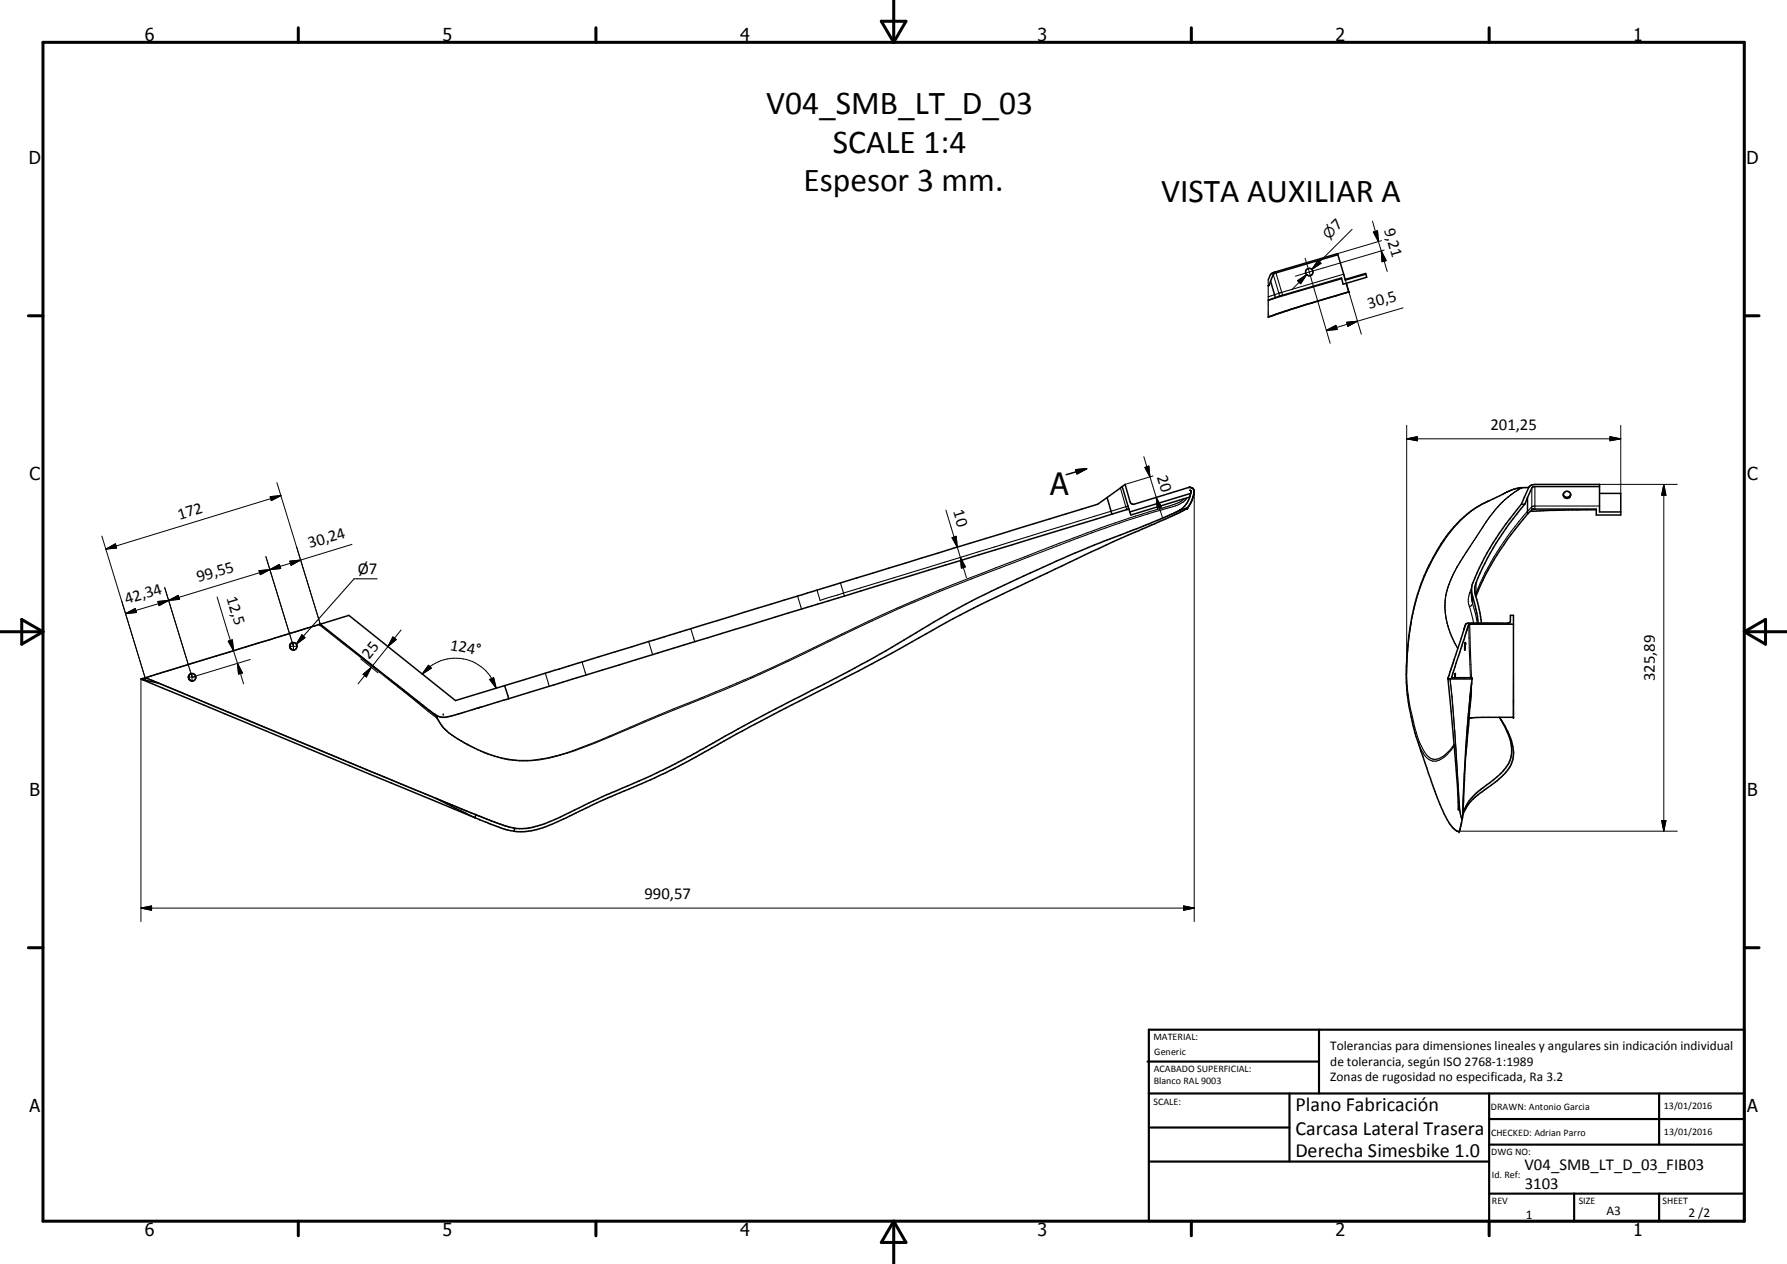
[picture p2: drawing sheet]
<svg xmlns="http://www.w3.org/2000/svg" width="420mm" height="297mm" viewBox="0 0 420 297" stroke-linecap="round" stroke-linejoin="round" font-family="sans-serif">
<g fill="none" stroke="#000" stroke-width=".35">
<path d="M314.6 59.9l-14.8 4.3-.4 .2-.7 1.6M314.6 59.9l-.1-.3-15.3 4.5a2.11 2.11 0 0 0-1 1.7M314.6 59.9l1.7 5.9 4.8-1.4M298.6 74.3l-.4 .2M298.7 66l-.3 1.1h-.2M298.7 66l1.2 3.9M299.9 69.9l-1.7 .6M300.7 73.6l-1.7 .6M304.7 72.3l-6.5 2.2M306.5 71.8l-1.8 .5M307.2 71.5l-6.2 2M308.5 71.2l-1.3 .3"/>
<path d="M309.9 70.7l-1.4 .5M311.3 70.3l-1.4 .4M316.6 66.5l.5 2.1M317.1 68.6l-7.2 2.1M317.1 68.6l-4.5 1.3M321.1 64.4l.2 .8-5.5 1.6-.4-1.5-15.5 4.6M321.1 64.4v-.1l-4.8 1.4M252.9 110.4l2.6-.2-2.3 1.1zM255.5 110.2l-4.8 1.3M260.3 116.9l-2.2 1.6-151 46.1-25.1-20-6.7 2.1M260.3 116.9l1.1 3.9M263.9 114.3l-3.6 2.6"/>
<path d="M263.9 114.3l.6-.5 1.2 4.2 .2 .3 .6 .2 13-3.9M263.9 114.3l1.7 6M265.5 119.6l-4.1 1.2M277.4 119.9h.1M277.5 119.8h.1M277.5 119.8l-3 1.5-7.2 2.9a323.4 323.4 0 0 0-28.1 11.9l-6.1 2.8a289 289 0 0 0-24.8 14.1l-8.7 4.7-21.6 11.2-13.4 7.4a135 135 0 0 1-14.3 7.2 249.7 249.7 0 0 0-19.7 9l-4.2 1.6a10.9 10.9 0 0 1-5.7 .5M278.8 119.6h.1M279 119.4h.1M279.2 119.4l-2.1 1.2-4.4 2a814.1 814.1 0 0 0-35.1 16.1l-3.5 1.7a275.1 275.1 0 0 0-22.7 12.2l-8 4.2a916.9 916.9 0 0 0-34 17.8l-5.1 2.9a179.3 179.3 0 0 1-22.4 10.5l-12.2 5.7a15.1 15.1 0 0 1-13.5 .3l-4.6-1.8M279.2 119.4l-1.7 .4M279.7 115.2l.4 .2-.2 .6M279.7 116.8l-.6 1.4-1.6 1.6"/>
<path d="M279.7 114.5l-.2 .1M279.7 114.5l.8 .4M279.7 116.8l-13.8 4.2-.3-.7M279.8 118.5l-.6 .9M279.9 116l-.2 .8M279.9 116l-14.3 4.3M280.4 117.2l-.6 1.3M280.5 114.9l.2 .2M280.7 115.1v.1M280.7 115.7l-.3 1.5M280.7 115.2v.5M357.7 118.5a63.2 63.2 0 0 0-11.4 18.4l-.3 1.6v1.8"/>
<path d="M357.7 118.5h.8M358.5 118.5a66.5 66.5 0 0 0-10.5 16.2l-.5 1.1a5.4 5.4 0 0 0-.3 5l.8 3.2 .3 2.4M359.1 116.9l-.6 1.6M359.1 116.9v3.9M359.4 114.6l.5-.5 1-.3h15.2v6.5h5M359.4 114.6l-1.7 3.9M359.4 114.6a11 11 0 0 0-6.8 1.9l-3.1 1.5a25.7 25.7 0 0 0-11.7 11.5 53.4 53.4 0 0 0-7.1 26.1v.9a56.9 56.9 0 0 0 3.8 21.3l1.4 3.9a49.4 49.4 0 0 0 5.5 12.6l1 .9 .6 .3M367.6 116.2a.88 .88 0 0 0 .8 .7 .88 .88 0 0 0 .9-.7M375.3 119.8l-10.6 .1-5 .3M376.1 114.3h-15.4l-.5 .4-1.1 2.2M376.1 116h5v5h-5.8v-1.4h-14.9l-1.3 1.2M261.4 120.8l-141.8 43.4"/>
<path d="M346 138.9l1.4 5.9 .1 1.6M359.1 120.8a67 67 0 0 0-12.1 19.4M33.4 159.7l3.8 .8M33.4 159.7l78.2 32.5M33.5 159.5l-.4 .1 .3 .1M33.5 159.5l-.1 .2M34.1 159.3l-.6 .2M34.1 159.3l68.4 28.3M44.7 159.9a.87 .87 0 0 1-.1-1.4 .87 .87 0 0 1 1.4 .3 .87 .87 0 0 1-.7 1.2M44.7 159.9l.6 .1M44.7 159.8l.4 .2M44.9 158.3a.91 .91 0 0 0-.2 1.5"/>
<path d="M45.5 160h-.2M68.1 151.9l.2 .4M68.2 152.3a.86 .86 0 0 1 .4-1.2 .86 .86 0 0 1 1.2 .5 .86 .86 0 0 1-.7 1.1M68.2 152.3l.7 .4M68.3 152.3l.2 .2M68.4 151.3l-.3 .5M68.6 152.6l.6 .1M68.7 151l-.2 .2M75.3 146.7l-41.2 12.6M75.3 146.7l23.9 18.9a12.5 12.5 0 0 0 4.8 3l2.2-.4 13.4-4M340.4 159.4l.2 .2h5.5M340.4 159.4l2.3 25.3 .2 5.7"/>
<path d="M340.5 159.4l4.2-12.8 .6-.2h9.2l.6-.3v-1.5h.7v24h-7.2l-2.7 .1-.4 .2M340.5 159.4h-.1M342.1 158.4l.1-.1v1M342.1 158.3l-.1 1M344.4 152.7h.1M344.5 151l-.1 1.7zM355.8 146.7h-10.5l-4 12.6h4.8v.4a367.6 367.6 0 0 0-2.2 32.5M118.6 161.1l1 3.1M345.4 168.9h.1M345.7 163.6l-.4 6.8-.7 6.8M346 160.4l-1 10.3-1.1 21.5M102.5 187.6l9.4 3.9"/>
<path d="M102.5 187.6l9.1 4.6M111.9 191.5l1.8 .7a33.4 33.4 0 0 0 6.9 2.3l.1 .1M111.9 191.5l-.3 .7M120.7 194.6l.4 .1-.3 .6M343 195.5h.1M343.9 192.2l-.8 3.3M343.9 191.2a11.1 11.1 0 0 1 4.7-6 17.6 17.6 0 0 0 6.3-6.3 8.3 8.3 0 0 0-.2-6l-.7-1.8-1.5-2.5a14.5 14.5 0 0 1 3.3 9.1 7.4 7.4 0 0 1-3.3 5.3l-4.1 3.1a10.5 10.5 0 0 0-4.4 5.1l-.1 .3"/>
<circle cx="307.8" cy="63.9" r=".88"/>
<circle cx="368.4" cy="116.3" r=".86"/>
</g>
<g fill="none" stroke="#000" stroke-width=".25">
<path d="M298.2 67.1h.1M298.2 65.8v8.7M299.4 64.5l1.3 4.4M300 64.1l1.4 4.6M300.7 68.9l-2.5 .9M300.7 68.9l.2 .7M301.4 68.7l-.7 .2M301.4 68.7l.2 .7M315.5 65.5l-17.3 5.2M315.9 64.4l-14.5 4.3M263.4 114.7l1.3 4.4M264.7 119.1l-66.4 20.3"/>
<path d="M264.7 119.1l.2 .7M265.2 118.9h.1M265.2 118.9l-.5 .2M278.5 117.2a8.4 8.4 0 0 1-4.4 1.9 321 321 0 0 0-33.3 11.8 444.9 444.9 0 0 0-49.5 21.3 402.7 402.7 0 0 1-33.2 14.5l-13.2 5.6a76.2 76.2 0 0 1-17.7 6.1 25.9 25.9 0 0 1-17.3-3.5 18.3 18.3 0 0 1-6.2-4.7l-.9-1.6M279.1 117l-.3 .4a7.7 7.7 0 0 1-4.3 2l-9.6 2.9-11.5 4.1a1254.8 1254.8 0 0 0-41.7 16.5l-9.9 4.5a508.4 508.4 0 0 1-36.4 16.7l-16.8 6.9a118.5 118.5 0 0 1-19.4 7.1 27.3 27.3 0 0 1-20.8-3.9 13.4 13.4 0 0 1-5.8-5.6l-27.6-21.8M280 115.5h.1M350.2 117.6a21.6 21.6 0 0 0-8.5 6.6 49.5 49.5 0 0 0-10.7 28.8 47 47 0 0 0 3.4 22.8 3.5 3.5 0 0 0 3.4 2.6l1.3-.6 .7-.5 2.1-2.3M353.9 117.4a36.2 36.2 0 0 0-6.8 8.8M354.6 116.8l-1.4 1.2-1.6 1.7M355.3 116.2l-.8 .6M356 115.7l-.8 .5M356.1 115.7l-.8 .5"/>
<path d="M357.7 114.6h1.7M357.7 114.6h.1M357.7 114.6l-1.7 1.1M357.7 114.6a10.5 10.5 0 0 0-4.3 1.5M357.8 114.6h.1M357.8 114.6l-1.7 1.1M360.2 114.7v5.1M360.9 114.3v5.3M376.1 118.9l-15.8 .1a63.1 63.1 0 0 0-13.4 20.9M88.7 136h-5.4l-13.6 15.4M192.1 138.7l.7 2.4 5.5-1.7M197.6 137l.7 2.4"/>
<path d="M198.3 139.4l.2 .7M342 134.5a16.4 16.4 0 0 0-.2 16.1l.9 1.8-.6-1.2M342.5 133.3l-.6 1.2M342.6 133.3a16.6 16.6 0 0 0-.8 17.4M345.6 139.3l-.4 1.6 .3 1.6M346 138.2l-.4 1.1M346 139.2l-.4 .1M347 137v3.1M347.1 126.2l-3.8 5.9M349.4 122.6l-6.9 10.7M350.7 120.9l-1.2 1.7M34.2 159.3l67.9 28.2 13.4 5.4 4.2 1.4"/>
<path d="M71 149.2l.7 .7-2 1.5zM75.3 146.7l27.5 21.8M128.2 158.2l.9 3.1M136.9 155.6l.9 3M152.5 150.7l.9 3.1M162.4 147.7l1 3.1M187.5 140.1l1 3M340.9 159.6l.5 4.1M345.3 146.8l.4 12.5M345.5 142.5l1 3.9M345.6 146.7l.4 12.6M346 140.3l.2 1.5"/>
<path d="M346.2 140.1v1.7M346.2 141.8l-.3 .6-.4 .1M346.2 141.8l1.1 4.6M102.8 168.5h.1M102.8 168.6h.1M102.8 168.5v.1M333.3 174a6.6 6.6 0 0 0 3.5 4.9 4.8 4.8 0 0 0 4.1-2.3l1-1.3M341.4 163.7l1.7 24.8 .2 2.6 .3 1M341.4 163.7l1.4 20.6M345.7 163.2v.4M346 160.6l-.1 3.1-.4 3.1M343.1 188.5l.1 2 .4 1.6"/>
<path d="M343.6 192.1l.2 .5"/>
</g>
<g fill="#000">
<circle cx="317.1" cy="68.6" r=".18"/>
<circle cx="263.9" cy="114.3" r=".18"/>
<circle cx="277.5" cy="119.8" r=".18"/>
<circle cx="279.1" cy="119.4" r=".18"/>
<circle cx="279.2" cy="119.4" r=".18"/>
<circle cx="280" cy="115.5" r=".18"/>
<circle cx="34.1" cy="159.3" r=".18"/>
<circle cx="34.2" cy="159.3" r=".18"/>
<circle cx="75.3" cy="146.7" r=".18"/>
<circle cx="340.5" cy="159.4" r=".18"/>
<circle cx="340.9" cy="159.6" r=".18"/>
<circle cx="342.2" cy="158.3" r=".18"/>
<circle cx="344.5" cy="151" r=".18"/>
<circle cx="104.2" cy="167.8" r=".18"/>
<circle cx="355.8" cy="168.5" r=".18"/>
<circle cx="355.8" cy="168.6" r=".18"/>
<circle cx="343.1" cy="195.5" r=".18"/>
</g>
<g fill="none" stroke="#000" stroke-width=".71">
<path d="M10.1 9.9h400v277.1h-400zM70.1 6.5v3.4M140.1 6.5v3.4M207.2 5h5.8l-2.9 4.9zM210.1 0v9.9M280.1 6.5v3.4M350.1 6.5v3.4M6.7 74.2h3.4M410.1 74.2h3.5M.1 148.5h10M5.1 145.6l5 2.9-5 2.9zM410.1 148.5h10"/>
<path d="M410.1 148.5l5-2.9v5.8zM6.7 222.7h3.4M410.1 222.7h3.5M70.1 287v3.4M140.1 287v3.4M210.1 287v10M210.1 287l2.9 5h-5.8zM280.1 287v3.4M350.1 287v3.4"/>
</g>
<g fill="none" stroke="#000" stroke-width=".51">
<path d="M269.8 249.5h40.3M270.1 242h140v45h-140zM270.1 257h140M303.2 257v16M310.1 242v15M350.1 257v30M390.1 257v12M270.1 265h33.1M270.1 273h80M350.1 269h60M350.1 263h60M350.1 280.5h60"/>
<path d="M370.1 280.5v6.5M390.1 280.5v6.5"/>
</g>
<g fill="#000">
<path d="M322.9 54.5l1-.3 .2 2.6zM305.1 66l2.1-1.4-1.4 2.1zM309.9 61.2l.7 .7-2.2 1.4zM311.9 77.6l2.2-1.1 .3 .9zM316.6 75.7l2.6-.2-2.3 1.2zM324.8 59l1.1 2.3-1 .2zM63.5 116.7l2.6-.2-2.3 1.1zM252.9 110.4l2.6-.2-2.3 1.1zM269.2 109.9l.9-.4 .3 2.6zM271.9 116.9l1.2 2.2-1 .3zM330.7 103.1l2.5-.5v1zM378.5 102.6l2.6 .5-2.6 .5z"/>
<path d="M391.2 113.8l.5 2.6h-1zM24.9 129l2.2-1.2 .3 1zM39.7 141.1l2.2-1.2 .3 .9zM60.9 134.1l2.5-.2-2.2 1.1zM63.4 133.9l2.3-1.3 .3 1zM68.1 131.9l2.6-.3-2.3 1.2zM223.8 126.4l1-.4 .3 2.6zM225.8 131l1.2 2.2-1 .3zM29.5 144.2l2.3-1.2 .3 .9zM37.1 141.4l2.6-.3-2.3 1.2zM53.7 150.7l.9-.3 .3 2.5zM55.8 155.9l1.2 2.3-.9 .2z"/>
<path d="M71 149.2l.7 .7-2 1.5zM85.4 158.5l1.9-1.7-1.2 2.3zM92.4 149.7l.8 .6-2 1.6zM100.7 156.3l.7 .7-2.1 1.4zM115.1 159.7l1-.4 .6 2.4zM390.7 192.8h1l-.5 2.5zM33.1 213.4l2.5-.5v1zM278.3 212.9l2.5 .5-2.5 .5z"/>
</g>
<g fill="none" stroke="#000" stroke-width=".24">
<path d="M317.9 53.9l-9.5 9.4M322.7 52l1.4 4.8M322.9 54.5l1-.3 .2 2.6zM324.1 56.8l.7 2.2M324.8 59l1.1 2.3-1 .2zM324.8 59l1.4 4.8M324.8 56.6l-10.3 3M325.4 58.8l-17.6 5.1M305.1 66l2.1-1.4-1.4 2.1zM306.9 60.7l.9 3.2M307.2 64.6l-3.5 3.5M307.8 63.9l4.9 16.8"/>
<path d="M307.8 63.9l-3.2 1M309.9 61.2l.7 .7-2.2 1.4zM310.2 61.6l-1.8 1.7M311.9 77.6l2.2-1.1 .3 .9zM315.9 64.4l4.2 14.1M316.6 75.7l2.6-.2-2.3 1.2zM319.2 75.5l-7.3 2.1M329.9 72.3l-10.7 3.2M330.7 99.9v58.5M381.1 99.9v16.1M63.5 116.7l2.6-.2-2.3 1.1zM65.1 113.4l10.2 33.3"/>
<path d="M66.1 116.5l-41.2 12.5M222.4 119.9l2.7 8.7M268.9 107.3l1.5 4.8M269.2 109.9l.9-.4 .3 2.6zM270.4 112.1l1.5 4.8M271.1 111.8l-6.6 2M271.9 116.9l1.2 2.2-1 .3zM271.9 116.9l1.4 4.8M280.8 115.5v101.1M330.7 103.1l2.5-.5v1zM330.7 103.1h50.4M376.1 113.8h18.3"/>
<path d="M378.5 102.6l2.6 .5-2.6 .5zM391.2 113.8l.5 2.6h-1zM391.2 113.8v81.5M23.9 126l10.2 33.3M24.9 129l2.2-1.2 .3 1zM38.7 138.1l5.6 18.3M60.9 134.1l2.5-.2-2.2 1.1zM60.9 134.1l.3 .9 4.5-2.4 .3 1zM62.5 130.8l5.7 18.6M63.4 133.9l2.3-1.3 .3 1zM63.4 133.9l-23.7 7.2M68.1 131.9l2.6-.3-2.3 1.2z"/>
<path d="M70.7 131.6l-7.3 2.3M82.8 127.9l-12.1 3.7M223.8 126.4l1-.4 .3 2.6zM225.1 128.6l2.1 7.2M225.8 131l1.2 2.2-1 .3zM29.5 144.2l2.3-1.2 .3 .9zM33.1 159.6v57M37.1 141.4l2.6-.3-2.3 1.2zM39.7 141.1l2.2-1.2 .3 .9zM39.7 141.1l-10.2 3.1M44.3 159.1h1.7M44.4 156.4v.4"/>
<path d="M44.5 156.8l.1 .6M44.7 157.5v.3M44.7 157.4v.1M44.8 157.9l.1 .2M44.8 157.8v.1M44.9 158.1v.1M44.9 158.2v.2M44.9 158.4l.1 .1M45 158.5v.3M45.1 158.8l.1 .2M45.2 158.3v1.7M51 140.3l3.9 12.6"/>
<path d="M53.7 150.7l.9-.3 .3 2.5zM54.9 152.9l.9 3M55.8 155.9l1.2 2.3-.9 .2zM55.8 155.9l1.5 4.8M58.8 155l-13.6 4.1M68.1 151.9h1.7M68.2 149.4l.1 .2M68.3 149.7l.1 .1M68.4 149.8v.1M68.4 150v.1M68.4 150.1l.1 .3M68.5 150.4v.1"/>
<path d="M68.6 150.5l.1 .6M68.7 151.1l.3 .8M69 151v1.7M75 146.8l-40.8 12.5M84.8 154.9l4.1 3.2M85.4 158.5l1.9-1.7-1.2 2.3zM87.3 156.8l-3.1 3.9M91.2 151.9l-3.9 4.9M92.4 149.7l.8 .6-2 1.6zM94.3 148l-3.1 3.9M99.3 158.4a10.2 10.2 0 0 1 5.9-3.5 9.8 9.8 0 0 1 10.4 4.5l1.1 2.3M100.7 156.3l.7 .7-2.1 1.4z"/>
<path d="M115.1 159.7l1-.4 .6 2.4zM343.1 195.3h51.3M390.7 192.8h1l-.5 2.5zM33.1 213.4l2.5-.5v1zM33.1 213.4h247.7M278.3 212.9l2.5 .5-2.5 .5z"/>
</g>
<g font-size="7.9">
<text x="180.2" y="26.9">V04_SMB_LT_D_03</text>
<text x="195.8" y="35.9">SCALE 1:4</text>
<text x="188.9" y="44.9">Espesor 3 mm.</text>
<text x="273" y="47.5">VISTA AUXILIAR A</text>
</g>
<text font-size="7.2" x="246.9" y="116.3">A</text>
<g font-size="4.7">
<text x="304.6" y="261.2">Plano Fabricación</text>
<text x="304.6" y="266.6">Carcasa Lateral Trasera</text>
<text x="304.6" y="272">Derecha Simesbike 1.0</text>
</g>
<g font-size="4.2">
<text x="34" y="9.6">6</text>
<text x="104" y="9.6">5</text>
<text x="174" y="9.6">4</text>
<text x="244" y="9.6">3</text>
<text x="314" y="9.6">2</text>
<text x="384" y="9.6">1</text>
<text x="6.8" y="38.7">D</text>
<text x="410.6" y="38.7">D</text>
<text x="7" y="112.9">C</text>
<text x="410.8" y="112.9">C</text>
<text x="7" y="187.1">B</text>
<text x="410.8" y="187.1">B</text>
<text x="7" y="261.4">A</text>
<text x="410.8" y="261.4">A</text>
<text x="34" y="290.4">6</text>
<text x="104" y="290.4">5</text>
<text x="174" y="290.4">4</text>
<text x="244" y="290.4">3</text>
<text x="314" y="290.4">2</text>
<text x="384" y="290.4">1</text>
</g>
<g font-size="3.9">
<text x="325.4" y="54" transform="rotate(74 325.4 54)">9,21</text>
<text x="314.4" y="54.3" transform="rotate(-45 314.4 54.3)">7</text>
<text x="321.9" y="72.6" transform="rotate(-16 321.9 72.6)">30,5</text>
<text x="350.4" y="101">201,25</text>
<text x="272" y="112.1" transform="rotate(73 272 112.1)">20</text>
<text x="42.2" y="122.2" transform="rotate(-17 42.2 122.2)">172</text>
<text x="224.1" y="120.2" transform="rotate(73 224.1 120.2)">10</text>
<text x="72.9" y="128.8" transform="rotate(-17 72.9 128.8)">30,24</text>
<text x="46.7" y="136.8" transform="rotate(-17 46.7 136.8)">99,55</text>
<text x="84.1" y="135">Ø7</text>
<text x="29.7" y="142" transform="rotate(-17 29.7 142)">42,34</text>
<text x="53.3" y="140.5" transform="rotate(73 53.3 140.5)">12,5</text>
<text x="86.8" y="155" transform="rotate(-51 86.8 155)">25</text>
<text x="105.7" y="152.7" transform="rotate(11 105.7 152.7)">124°</text>
<text x="389.1" y="160.1" transform="rotate(-90 389.1 160.1)">325,89</text>
<text x="151.5" y="211.3">990,57</text>
<text x="358.5" y="275">V04_SMB_LT_D_03_FIB03</text>
<text x="358.5" y="279.4">3103</text>
</g>
<text font-size="3.3" x="312.5" y="56.3" transform="rotate(-45 312.5 56.3)">⌀</text>
<g font-size="3.1">
<text x="312.7" y="246.8">Tolerancias para dimensiones lineales y angulares sin indicación individual</text>
<text x="312.7" y="250.4">de tolerancia, según ISO 2768-1:1989</text>
<text x="312.7" y="254">Zonas de rugosidad no especificada, Ra 3.2</text>
<text x="358.7" y="286.5">1</text>
<text x="377.7" y="285.6">A3</text>
<text x="397" y="285.9">2 /2</text>
</g>
<g font-size="2.4">
<text x="271.2" y="244.4">MATERIAL:</text>
<text x="271.3" y="252">ACABADO SUPERFICIAL:</text>
<text x="271.4" y="247.9">Generic</text>
<text x="271.3" y="254.6">Blanco RAL 9003</text>
<text x="271.2" y="259.7">SCALE:</text>
<text x="350.6" y="260.9">DRAWN: Antonio Garcia</text>
<text x="391.2" y="260.6">13/01/2016</text>
<text x="350.6" y="267">CHECKED: Adrian Parro</text>
<text x="391.2" y="266.7">13/01/2016</text>
<text x="350.6" y="271.4">DWG NO:</text>
<text x="350.8" y="276.9">Id. Ref:</text>
<text x="350.8" y="282.8">REV</text>
<text x="371.2" y="282.9">SIZE</text>
<text x="390.9" y="282.9">SHEET</text>
</g>
</svg>
